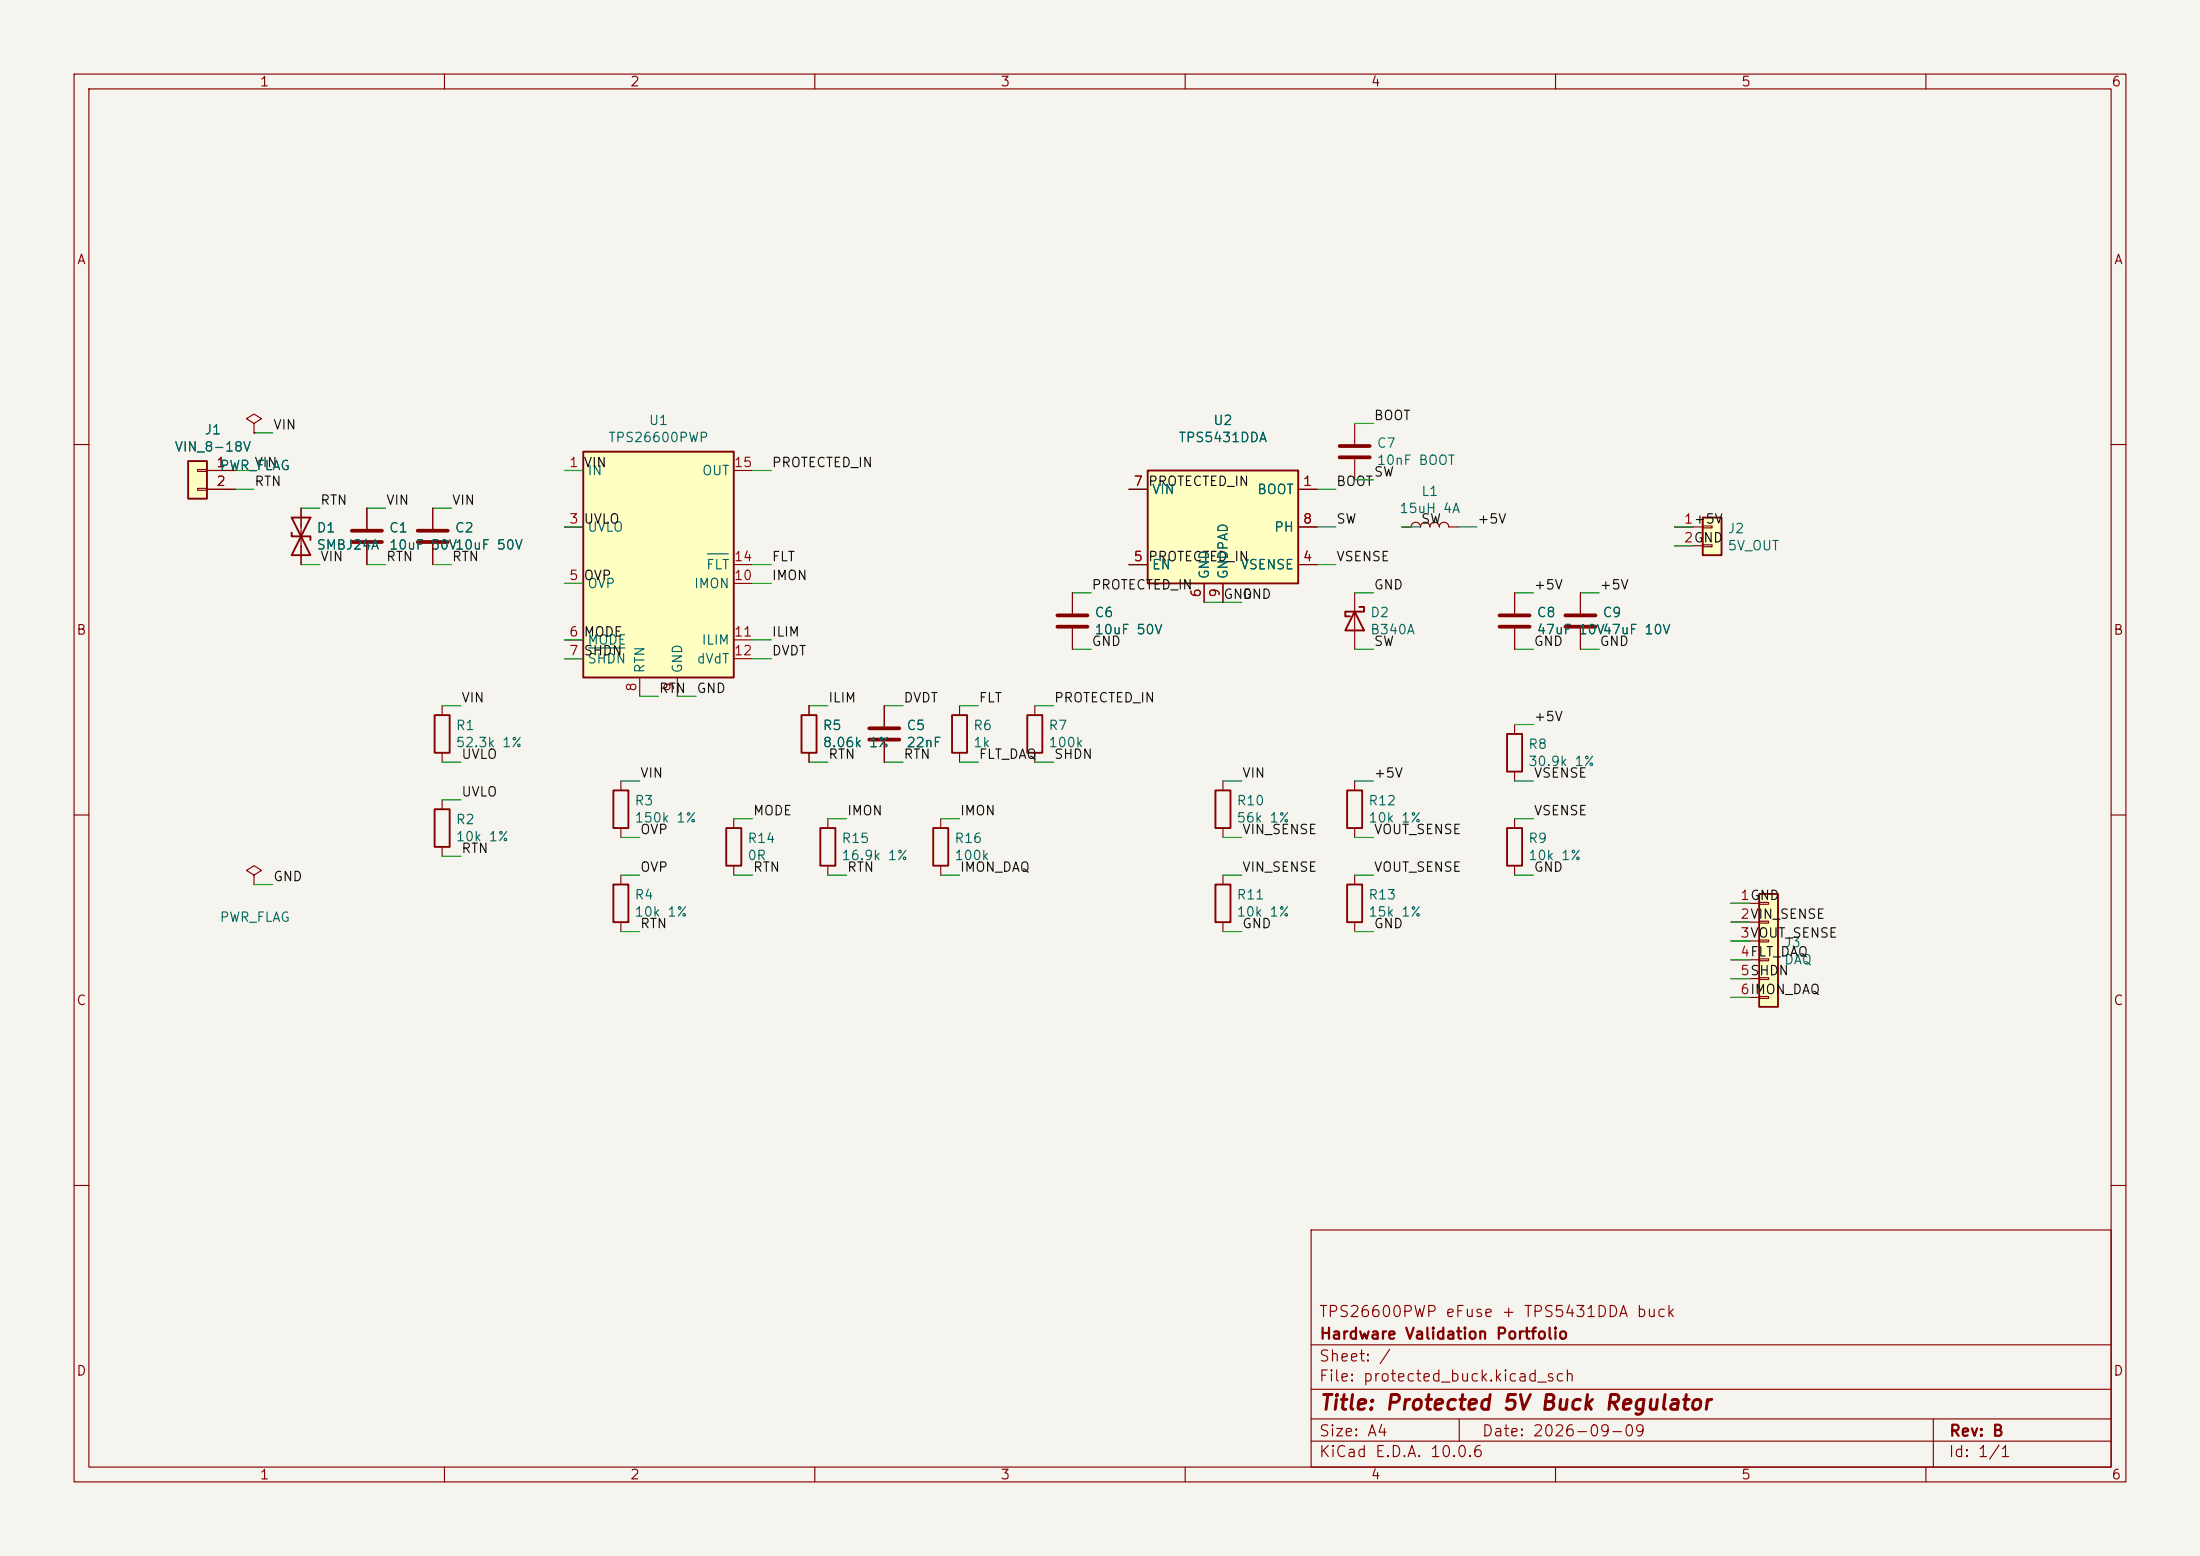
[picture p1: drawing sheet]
<svg xmlns="http://www.w3.org/2000/svg" width="297mm" height="210mm" viewBox="0 0 297 210" stroke-linecap="round" stroke-linejoin="round" font-family="sans-serif">
<path d="M0 0h297v210h-297z" fill="#f5f4ef" stroke="#f5f4ef" stroke-width=".14"/>
<g fill="none" stroke="#840000" stroke-width=".15">
<path d="M10 10h277v190h-277zM12 12h273v186h-273zM60 10v2M110 10v2M160 10v2M210 10v2M260 10v2M182.9 57.2v2.7M10 60h2M182.9 62v2.8M189.2 71.1h1.3a.64 .64 0 0 1 .6-.6 .64 .64 0 0 1 .7 .6 .64 .64 0 0 1 .6-.6 .64 .64 0 0 1 .6 .6 .64 .64 0 0 1 .7-.6 .64 .64 0 0 1 .6 .6 .64 .64 0 0 1 .6-.6 .64 .64 0 0 1 .7 .6h1.2M285 60h2"/>
<path d="M59.7 95.3v1.2M119.4 95.3v2.7M129.5 95.3v1.2M10 110h2M59.7 101.6v1.3M59.7 108v1.2M59.7 114.3v1.3M83.8 105.4v1.3M83.8 111.8v1.2M83.8 118.1v1.3M99.1 110.5v1.3M99.1 116.8v1.3"/>
<path d="M119.4 100.1v2.8M129.5 101.6v1.3M165.1 105.4v1.3M165.1 111.8v1.2M165.1 118.1v1.3M285 110h2M83.8 124.5v1.2M165.1 124.5v1.2M10 160h2M177 166h108v32h-108zM285 160h2M60 198v2"/>
<path d="M110 198v2M160 198v2M177 194.5h108M177 191.5h108M177 187.5h108M177 181.5h108M197 191.5v3M210 198v2M260 198v2M261 191.5v6.5"/>
</g>
<path d="M180.8 60.2h4.1M180.8 61.7h4.1M117.3 98.3h4.1M117.3 99.8h4.1" fill="none" stroke="#840000" stroke-width=".51"/>
<path d="M58.7 96.5h2v5.1h-2zM128.5 96.5h2.1v5.1h-2.1zM58.7 109.2h2v5.1h-2zM82.8 106.7h2v5.1h-2zM82.8 119.4h2v5.1h-2zM98 111.8h2.1v5h-2.1zM164.1 119.4h2v5.1h-2zM164.1 106.7h2v5.1h-2z" fill="none" stroke="#840000" stroke-width=".25"/>
<path d="M229.9 69.9h2.5v5h-2.5z" fill="#ffffc2"/>
<path d="M229.9 69.9h2.5v5h-2.5zM108.2 96.5h2v5.1h-2zM138.7 96.5h2v5.1h-2zM182.9 82.6l1.2 2.5h-2.5zM183.5 81.9h.6v.7h-2.5v.6h.6M203.5 111.8h2v5h-2z" fill="none" stroke="#840000" stroke-width=".25"/>
<path d="M226.1 71.1h3.8M226.1 73.7h3.8M229.9 71h1.2v.2h-1.2zM229.9 73.5h1.2v.3h-1.2zM109.2 95.3v1.2M139.7 95.3v1.2M182.9 80v7.6M109.2 101.6v1.3M139.7 101.6v1.3M204.5 110.5v1.3M204.5 116.8v1.3" fill="none" stroke="#840000" stroke-width=".15"/>
<path d="M154.9 63.5h20.4v15.2h-20.4z" fill="#ffffc2"/>
<path d="M154.9 63.5h20.4v15.2h-20.4zM181.9 119.4h2v5.1h-2z" fill="none" stroke="#840000" stroke-width=".25"/>
<g fill="none" stroke="#840000" stroke-width=".15">
<path d="M49.5 68.6v2.8M49.5 73.4v2.8M152.4 66h2.5M152.4 76.2h2.5M162.6 78.7v2.6M165.1 78.7v2.6M175.3 66h2.5M175.3 76.2h2.5M175.3 71.1h2.5M204.5 80v2.8M204.5 84.8v2.8M34.3 118.1l1-.6-1-.7-1 .7 1 .6v1.3"/>
<path d="M34.3 119.4h.1M182.9 118.1v1.3M182.9 124.5v1.2"/>
</g>
<path d="M47.5 71.6h4.1M47.5 73.2h4.1M202.4 83.1h4.1M202.4 84.6h4.1" fill="none" stroke="#840000" stroke-width=".51"/>
<path d="M78.7 61h20.4v30.4h-20.4z" fill="#ffffc2"/>
<path d="M39.4 69.9l2.5 5h-2.5l2.5-5zM39.4 71.9v.5h2.5v.5M78.7 61h20.4v30.4h-20.4zM203.5 99.1h2v5h-2zM110.7 111.8h2.1v5h-2.1zM126 111.8h2v5h-2z" fill="none" stroke="#840000" stroke-width=".25"/>
<g fill="none" stroke="#840000" stroke-width=".15">
<path d="M40.6 68.6v7.6M58.4 68.6v2.8M58.4 73.4v2.8M76.2 63.5h2.5M76.2 71.1h2.5M76.2 78.7h2.5M99.1 63.5h2.5M99.1 78.7h2.5M99.1 76.2h2.5M76.2 86.4h2.5M76.2 88.9h2.5M86.4 91.4v2.6"/>
<path d="M91.4 91.4v2.6M99.1 86.4h2.5M99.1 88.9h2.5M144.8 80v2.8M144.8 84.8v2.8M204.5 97.8v1.3M111.8 110.5v1.3M111.8 116.8v1.3M127 110.5v1.3M127 116.8v1.3M204.5 104.1v1.3"/>
</g>
<path d="M95.5 74.8h2.8M79.5 87.5h4.9" fill="none" stroke="#006464" stroke-width=".15"/>
<path d="M56.4 71.6h4.1M56.4 73.2h4.1M142.7 83.1h4.1M142.7 84.6h4.1" fill="none" stroke="#840000" stroke-width=".51"/>
<path d="M25.4 62.2h2.5v5.1h-2.5z" fill="#ffffc2"/>
<path d="M25.4 62.2h2.5v5.1h-2.5z" fill="none" stroke="#840000" stroke-width=".25"/>
<path d="M34.3 57.2l1-.7-1-.6-1 .6 1 .7v1.2M34.3 58.4h.1M26.7 63.4h1.2v.2h-1.2zM26.7 65.9h1.2v.3h-1.2zM27.9 63.5h3.8M27.9 66h3.8" fill="none" stroke="#840000" stroke-width=".15"/>
<path d="M237.5 120.7h2.5v15.2h-2.5z" fill="#ffffc2"/>
<path d="M181.9 106.7h2v5.1h-2zM237.5 120.7h2.5v15.2h-2.5z" fill="none" stroke="#840000" stroke-width=".25"/>
<g fill="none" stroke="#840000" stroke-width=".15">
<path d="M34.3 58.4h.1M27.9 63.5h3.8M27.9 66h3.8M40.6 68.6v2.5M40.6 73.7v2.5M49.5 68.6v2.8M49.5 73.4v2.8M58.4 68.6v2.8M58.4 73.4v2.8M152.4 66h2.5M152.4 76.2h2.5M162.6 78.7v2.6"/>
<path d="M165.1 78.7v2.6M175.3 66h2.5M175.3 76.2h2.5M175.3 71.1h2.5M109.2 95.3v1.2M119.4 95.3v2.7M144.8 80v2.8M144.8 84.8v2.8M204.5 80v2.8M204.5 84.8v2.8M213.4 80v2.8M213.4 84.8v2.8"/>
<path d="M109.2 101.6v1.3M119.4 100.1v2.8M182.9 105.4v1.3M182.9 111.8v1.2M233.7 121.9h3.8M233.7 124.5h3.8M233.7 127h3.8M233.7 129.5h3.8M233.7 132.1h3.8M233.7 134.6h3.8M237.5 121.8h1.3v.2h-1.3zM237.5 124.3h1.3v.3h-1.3z"/>
<path d="M237.5 126.9h1.3v.2h-1.3zM237.5 129.4h1.3v.3h-1.3zM237.5 132h1.3v.2h-1.3zM237.5 134.5h1.3v.2h-1.3z"/>
</g>
<path d="M211.3 83.1h4.1M211.3 84.6h4.1" fill="none" stroke="#840000" stroke-width=".51"/>
<g fill="none" stroke="#009600" stroke-width=".15">
<path d="M34.3 58.4h2.5M182.9 57.2h2.5M31.7 63.5h2.6M31.7 66h2.6M40.6 76.2h2.6M40.6 68.6h2.6M49.5 76.2h2.6M49.5 68.6h2.6M58.4 76.2h2.6M58.4 68.6h2.6M76.2 78.7h2.5M76.2 63.5h2.5"/>
<path d="M76.2 71.1h2.5M101.6 78.7h2.5M101.6 63.5h2.5M101.6 76.2h2.5M152.4 76.2h2.5M152.4 66h2.5M177.8 76.2h2.5M177.8 66h2.5M177.8 71.1h2.5M182.9 64.8h2.5M189.2 71.1h2.6M196.8 71.1h2.6"/>
<path d="M226.1 73.7h2.5M226.1 71.1h2.5M59.7 95.3h2.5M76.2 88.9h2.5M76.2 86.4h2.5M86.4 94h2.5M91.4 94h2.6M101.6 88.9h2.5M101.6 86.4h2.5M109.2 95.3h2.6M119.4 95.3h2.5M129.5 95.3h2.6"/>
<path d="M139.7 95.3h2.5M144.8 80h2.5M144.8 87.6h2.5M162.6 81.3h5M182.9 80h2.5M182.9 87.6h2.5M204.5 80h2.5M204.5 87.6h2.5M204.5 97.8h2.5M213.4 80h2.5M213.4 87.6h2.5M34.3 119.4h2.5"/>
<path d="M59.7 102.9h2.5M59.7 108h2.5M59.7 115.6h2.5M83.8 118.1h2.6M83.8 113h2.6M83.8 105.4h2.6M99.1 118.1h2.5M99.1 110.5h2.5M109.2 102.9h2.6M111.8 118.1h2.5M111.8 110.5h2.5M119.4 102.9h2.5"/>
<path d="M127 118.1h2.5M127 110.5h2.5M129.5 102.9h2.6M139.7 102.9h2.5M165.1 118.1h2.5M165.1 113h2.5M165.1 105.4h2.5M182.9 118.1h2.5M182.9 113h2.5M182.9 105.4h2.5M204.5 118.1h2.5M204.5 110.5h2.5"/>
<path d="M204.5 105.4h2.5M83.8 125.7h2.6M165.1 125.7h2.5M182.9 125.7h2.5M233.7 121.9h2.5M233.7 129.5h2.5M233.7 124.5h2.5M233.7 132.1h2.5M233.7 134.6h2.5M233.7 127h2.5"/>
</g>
<text font-size="2" fill="#840000" x="178" y="190.8">Title: Protected 5V Buck Regulator</text>
<g font-size="1.5" fill="#840000">
<text x="178" y="178.1">TPS26600PWP eFuse + TPS5431DDA buck</text>
<text x="178" y="184.1">Sheet: /</text>
<text x="178" y="181.1">Hardware Validation Portfolio</text>
<text x="178" y="186.8">File: protected_buck.kicad_sch</text>
<text x="178" y="197">KiCad E.D.A. 10.0.6</text>
<text x="178" y="194.2">Size: A4</text>
<text x="200" y="194.2">Date: 2026-09-09</text>
<text x="263" y="197">Id: 1/1</text>
<text x="263" y="194.2">Rev: B</text>
</g>
<g font-size="1.3" fill="#840000">
<text x="35" y="12">1</text>
<text x="85" y="12">2</text>
<text x="135" y="12">3</text>
<text x="185" y="12">4</text>
<text x="235" y="12">5</text>
<text x="285" y="12">6</text>
<text x="10.3" y="36">A</text>
<text x="285.3" y="36">A</text>
<text x="10.2" y="86">B</text>
<text x="285.2" y="86">B</text>
<text x="10.2" y="136">C</text>
<text x="285.2" y="136">C</text>
<text x="10.2" y="186">D</text>
<text x="285.2" y="186">D</text>
<text x="35" y="200">1</text>
<text x="85" y="200">2</text>
<text x="135" y="200">3</text>
<text x="185" y="200">4</text>
<text x="235" y="200">5</text>
<text x="285" y="200">6</text>
</g>
<g font-size="1.3" fill="#006464">
<text x="27.5" y="59">J1</text>
<text x="82" y="60">TPS26600PWP</text>
<text x="87.5" y="57.7">U1</text>
<text x="159" y="60">TPS5431DDA</text>
<text x="163.7" y="57.7">U2</text>
<text x="23.5" y="61.3">VIN_8-18V</text>
<text x="29.6" y="63.8">PWR_FLAG</text>
<text x="79.2" y="64.5">IN</text>
<text x="94.7" y="64.5">OUT</text>
<text x="185.8" y="60.8">C7</text>
<text x="185.8" y="63.1">10nF BOOT</text>
<text x="155.4" y="67">VIN</text>
<text x="169.6" y="67">BOOT</text>
<text x="188.8" y="69.6">15uH 4A</text>
<text x="191.8" y="67.3">L1</text>
<text x="42.7" y="72.2">D1</text>
<text x="42.7" y="74.5">SMBJ24A</text>
<text x="52.4" y="72.2">C1</text>
<text x="52.4" y="74.5">10uF 50V10uF 50V</text>
<text x="61.3" y="72.2">C2</text>
<text x="79.2" y="72.1">UVLO</text>
<text x="95.2" y="77.2">FLT</text>
<text x="155.4" y="77.2">EN</text>
<text x="167.4" y="77.2">VSENSE</text>
<text x="171.9" y="72.1">PH</text>
<text x="233.2" y="72.3">J2</text>
<text x="233.2" y="74.6">5V_OUT</text>
<text x="79.2" y="79.7">OVP</text>
<text x="93.6" y="79.7">IMON</text>
<text x="147.7" y="83.6">C6</text>
<text x="163.5" y="78.3" transform="rotate(-90 163.5 78.3)">GND</text>
<text x="166.1" y="78.3" transform="rotate(-90 166.1 78.3)">GNDPAD</text>
<text x="184.9" y="83.6">D2</text>
<text x="207.4" y="83.6">C8</text>
<text x="216.3" y="83.6">C9</text>
<text x="79.2" y="87.3">MODE</text>
<text x="79.2" y="89.9">SHDN</text>
<text x="94" y="89.9">dVdT</text>
<text x="94.6" y="87.3">ILIM</text>
<text x="147.7" y="85.9">10uF 50V</text>
<text x="184.9" y="85.9">B340A</text>
<text x="207.4" y="85.9">47uF 10V47uF 10V</text>
<text x="87.3" y="91" transform="rotate(-90 87.3 91)">RTN</text>
<text x="92.4" y="91" transform="rotate(-90 92.4 91)">GND</text>
<text x="61.5" y="98.9">R1</text>
<text x="61.5" y="101.2">52.3k 1%</text>
<text x="111" y="98.9">R5</text>
<text x="111" y="101.2">8.06k 1%</text>
<text x="122.3" y="98.9">C5</text>
<text x="122.3" y="101.2">22nF</text>
<text x="131.3" y="98.9">R6</text>
<text x="131.3" y="101.2">1k</text>
<text x="141.5" y="98.9">R7</text>
<text x="141.5" y="101.2">100k</text>
<text x="206.2" y="101.4">R8</text>
<text x="206.2" y="103.7">30.9k 1%</text>
<text x="61.5" y="111.6">R2</text>
<text x="61.5" y="113.9">10k 1%</text>
<text x="85.6" y="109">R3</text>
<text x="85.6" y="111.3">150k 1%</text>
<text x="166.9" y="109">R10</text>
<text x="166.9" y="111.3">56k 1%</text>
<text x="184.6" y="109">R12</text>
<text x="184.6" y="111.3">10k 1%</text>
<text x="100.8" y="114.1">R14</text>
<text x="100.8" y="116.4">0R</text>
<text x="113.5" y="114.1">R15</text>
<text x="113.5" y="116.4">16.9k 1%</text>
<text x="128.8" y="114.1">R16</text>
<text x="128.8" y="116.4">100k</text>
<text x="206.2" y="114.1">R9</text>
<text x="206.2" y="116.4">10k 1%</text>
<text x="29.6" y="124.7">PWR_FLAG</text>
<text x="85.6" y="121.7">R4</text>
<text x="85.6" y="124">10k 1%</text>
<text x="166.9" y="121.7">R11</text>
<text x="166.9" y="124">10k 1%</text>
<text x="184.6" y="121.7">R13</text>
<text x="184.6" y="124">15k 1%</text>
<text x="240.8" y="128.2">J3</text>
<text x="240.8" y="130.5">DAQ</text>
</g>
<g font-size="1.3" fill="#0f0f0f">
<text x="36.8" y="58.3">VIN</text>
<text x="185.4" y="57">BOOT</text>
<text x="34.3" y="65.9">RTN</text>
<text x="34.3" y="63.4">VIN</text>
<text x="104.1" y="63.4">PROTECTED_IN</text>
<text x="180.3" y="65.9">BOOT</text>
<text x="185.4" y="64.6">SW</text>
<text x="43.2" y="68.5">RTN</text>
<text x="52" y="68.5">VIN</text>
<text x="60.9" y="68.5">VIN</text>
<text x="180.3" y="71">SW</text>
<text x="191.7" y="71">SW</text>
<text x="199.4" y="71">+5V</text>
<text x="43.2" y="76.1">VIN</text>
<text x="52" y="76.1">RTN</text>
<text x="60.9" y="76.1">RTN</text>
<text x="104.1" y="76.1">FLT</text>
<text x="180.3" y="76.1">VSENSE</text>
<text x="104.1" y="78.6">IMON</text>
<text x="147.3" y="79.9">PROTECTED_IN</text>
<text x="165.1" y="81.2">GND</text>
<text x="167.6" y="81.2">GND</text>
<text x="185.4" y="79.9">GND</text>
<text x="207" y="79.9">+5V</text>
<text x="215.9" y="79.9">+5V</text>
<text x="104.1" y="88.8">DVDT</text>
<text x="104.1" y="86.2">ILIM</text>
<text x="147.3" y="87.5">GND</text>
<text x="185.4" y="87.5">SW</text>
<text x="207" y="87.5">GND</text>
<text x="215.9" y="87.5">GND</text>
<text x="62.2" y="95.1">VIN</text>
<text x="88.9" y="93.9">RTN</text>
<text x="94" y="93.9">GND</text>
<text x="111.7" y="95.1">ILIM</text>
<text x="121.9" y="95.1">DVDT</text>
<text x="132.1" y="95.1">FLT</text>
<text x="142.2" y="95.1">PROTECTED_IN</text>
<text x="207" y="97.7">+5V</text>
<text x="62.2" y="102.7">UVLO</text>
<text x="62.2" y="107.8">UVLO</text>
<text x="86.3" y="105.3">VIN</text>
<text x="111.7" y="102.7">RTN</text>
<text x="121.9" y="102.7">RTN</text>
<text x="132.1" y="102.7">FLT_DAQ</text>
<text x="142.2" y="102.7">SHDN</text>
<text x="167.6" y="105.3">VIN</text>
<text x="185.4" y="105.3">+5V</text>
<text x="207" y="105.3">VSENSE</text>
<text x="86.3" y="112.9">OVP</text>
<text x="101.6" y="110.4">MODE</text>
<text x="114.3" y="110.4">IMON</text>
<text x="129.5" y="110.4">IMON</text>
<text x="167.6" y="112.9">VIN_SENSE</text>
<text x="185.4" y="112.9">VOUT_SENSE</text>
<text x="207" y="110.4">VSENSE</text>
<text x="36.8" y="119.3">GND</text>
<text x="62.2" y="115.4">RTN</text>
<text x="86.3" y="118">OVP</text>
<text x="101.6" y="118">RTN</text>
<text x="114.3" y="118">RTN</text>
<text x="129.5" y="118">IMON_DAQ</text>
<text x="167.6" y="118">VIN_SENSE</text>
<text x="185.4" y="118">VOUT_SENSE</text>
<text x="207" y="118">GND</text>
<text x="86.3" y="125.6">RTN</text>
<text x="167.6" y="125.6">GND</text>
<text x="185.4" y="125.6">GND</text>
</g>
<g font-size="1.3" fill="#a90000">
<text x="29.1" y="63.4">1</text>
<text x="29.1" y="65.9">2</text>
<text x="76.7" y="63.4">1 VIN</text>
<text x="99" y="63.4">15</text>
<text x="152.9" y="65.9">7 PROTECTED_IN</text>
<text x="152.9" y="65.9">7</text>
<text x="175.8" y="65.9">1</text>
<text x="76.7" y="71">3 UVLO</text>
<text x="175.8" y="71">8</text>
<text x="227.2" y="71">1+5V</text>
<text x="99" y="76.1">14</text>
<text x="152.9" y="76.1">5 PROTECTED_IN</text>
<text x="152.9" y="76.1">5</text>
<text x="175.8" y="76.1">4</text>
<text x="227.2" y="73.5">2GND</text>
<text x="76.7" y="78.6">5 OVP</text>
<text x="99" y="78.6">10</text>
<text x="162.4" y="80.7" transform="rotate(-90 162.4 80.7)">6</text>
<text x="165" y="80.7" transform="rotate(-90 165 80.7)">9</text>
<text x="76.7" y="86.2">6 MODE</text>
<text x="76.7" y="88.8">7 SHDN</text>
<text x="99" y="86.2">11</text>
<text x="99" y="88.8">12</text>
<text x="86.2" y="93.4" transform="rotate(-90 86.2 93.4)">8</text>
<text x="91.3" y="93.4" transform="rotate(-90 91.3 93.4)">9</text>
<text x="234.9" y="121.8">1GND</text>
<text x="234.9" y="124.3">2VIN_SENSE</text>
<text x="234.9" y="126.9">3VOUT_SENSE</text>
<text x="234.9" y="129.4">4FLT_DAQ</text>
<text x="234.9" y="131.9">5SHDN</text>
<text x="234.9" y="134.5">6IMON_DAQ</text>
</g>
</svg>
